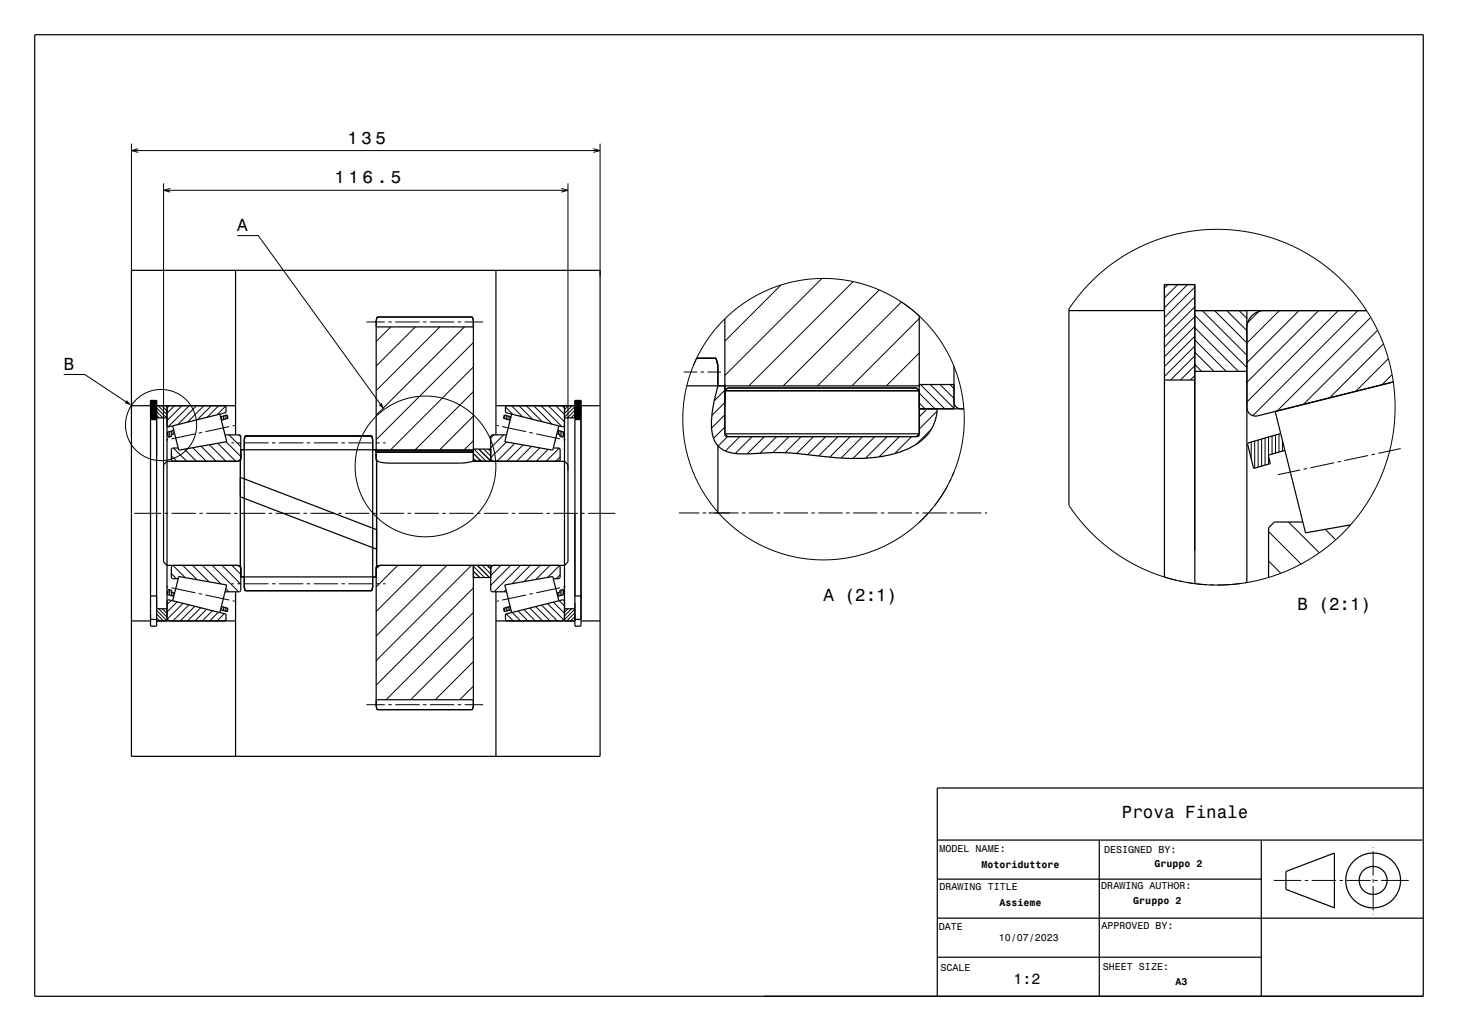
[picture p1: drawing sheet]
<svg xmlns="http://www.w3.org/2000/svg" width="420mm" height="297mm" viewBox="0 0 420 297" stroke-linecap="round" stroke-linejoin="round" font-family="sans-serif">
<g fill="#000">
<path d="M36.5 115.3l1.4 1.5-1.9-.7z" fill-rule="evenodd"/>
<path d="M109.1 116.7l.9-.6 .7 1.9z" fill-rule="evenodd"/>
<path d="M165.6 115.4h1.8v5.5h-1.8z" fill-rule="evenodd"/>
<path d="M43.4 115.4h1.7v5.5h-1.7z" fill-rule="evenodd"/>
</g>
<g fill="none" stroke="#000" stroke-width=".29">
<path d="M37.9 41.4v38.1M37.9 43.4h135M39.8 42.9l-1.9 .5 1.9 .5M47.1 52.8v82.7M47.1 54.8h116.5M49 54.3l-1.9 .5 1.9 .5M161.7 54.3l1.9 .5-1.9 .5M163.6 52.8v82.7M170.9 42.9l2 .5-2 .5M172.9 41.4v38.1M68.4 67.9h6l35.1 48.5M105.6 92.7h5.3"/>
<path d="M111.9 92.7h1M112.6 94.2l-4.2 4.2M113.9 92.7h7M119.6 94.2l-11.2 11.2M121.9 92.7h1M123.9 92.7h7M126.7 94.2l-18.3 18.3M131.9 92.7h1M133.8 94.2l-25.4 25.4M133.9 92.7h5.3M136.4 98.7l-28 28M225 82.1l-16.2 16.2"/>
<path d="M236.8 80.2l-28 28M245.8 81.1l-30.1 30.1M253.3 83.5l-27.7 27.7M259.7 87l-24.2 24.2M259.8 87l4.4 3.4 4.1 4.3 3.4 4.7 2.7 5.1 1.9 5.4 1.1 5.6 .4 6-.5 5.7-1.5 6.1-1.9 4.8-3 5.3-3.7 4.7-4.6 4.3-4.7 3.2-4.9 2.5-5.2 1.8-5.6 1.1-6 .3-5.5-.5-5.6-1.4-5.3-2.1-5.2-2.9-4.6-3.6-3.9-4.1-3.3-4.5-2.6-5-2.1-5.9-1.1-5.7-.3-5.7 .5-5.7 1.3-5.4 2.2-5.6M264.8 91l-3.7-3-4.2-2.7-4.7-2.2-4.3-1.5-4.6-.9-5-.5-4.7 .2-5.2 .8-4.6 1.3-4.6 1.9-4.3 2.5-4 3-3.3 3.2-3 3.6-2.7 4.2-2.1 4.3M264.8 91.8l-19.4 19.4M307.9 89l4.3-5.5 4.9-5 5.4-4 5.7-3.2 6.2-2.6 6.5-1.7 7.2-.9 6.8 .1 6.6 1 6.8 2 6.3 2.8 5.6 3.4 5.4 4.4 4.6 5 4 5.4 3 5.8 2.4 6.3 1.7 7 .6 7-.3 6.4-1.2 6.7-2 6.4-2.8 6.1-3.5 5.5-4.3 5.2-5.2 4.7-5.5 3.9-5.8 3-6.6 2.4-6.3 1.3-7.2 .6-7-.4M336.4 82l-1 1M339.3 82l-3.9 3.8M342.1 82l-6.7 6.6M344.2 99.7l-8.8 8.7"/>
<path d="M344.2 96.9l-8.8 8.7M344.2 94l-8.8 8.8M344.2 91.2l-8.8 8.8M344.2 88.4l-8.8 8.7M344.2 85.5l-8.8 8.8M344.2 82.7l-8.8 8.8M344.2 90.9l15 15M344.2 94.4l12.6 12.6M344.2 97.9l9 9.1M346.3 89.5l12.9 12.8M349.9 89.5l9.3 9.3 9.3-9.3M353.4 89.5l5.8 5.8"/>
<path d="M356.9 89.5l2.3 2.2M362.6 89.7l-3.2 3.2M374.2 89.5l-15 15M379.9 89.5l-20.7 20.6M385.5 89.5l-26.3 26.3M391.2 89.5l-30.3 30.2M394.8 91.5l-26.9 26.9M396.8 95.2l-21.3 21.3M398.5 99.1l-15.5 15.5M18.4 107.9h6l11.8 7.8M45.1 117.5l2.9 2.9M45.1 118.6l1.8 1.8"/>
<path d="M45.1 119.6l.8 .8M45.5 116.9l2.6 2.5M46.6 116.9l1.5 1.5M47.7 116.9l.4 .4M50.3 116.9l-2.2 2.1M52.4 116.9l-4.3 4.3M54.5 116.9l-6 6M56.6 116.9l-5.4 5.4M58.8 116.9l-4.8 4.7M60.9 116.9l-4.1 4M63 116.9l-3.3 3.3M63.9 120v1"/>
<path d="M64.4 119.8v1.1M64.9 119.7v1M65 117l-2.5 2.5M65.4 119.6v1M136.4 119.9l-9.7 9.7M136.4 112.8l-16.8 16.8M136.4 105.7l-23.9 23.9M145.4 119.6v1M145.6 117.2l2.1 2.2M145.9 119.7v1M146.4 119.8v1.1M146.9 120v1"/>
<path d="M147.4 116.9l3.2 3.2M149.5 116.9l3.9 3.9M151.6 116.9l4.6 4.6M153.7 116.9l5.4 5.3M155.9 116.9l6 6M158 116.9l4.6 4.6M160.1 116.9l2.5 2.5M162.7 116.9l-.1 .1M163.8 116.9l-1.2 1.1M164.8 116.9l-2.2 2.2M165.6 119.3l-1.1 1.1M165.6 118.2l-2.2 2.2"/>
<path d="M165.6 117.1l-3 3M196.9 107.2h3.9M201.8 107.2h1M203.8 107.2h3.9M208.8 119.5l-3.8 3.8M208.8 115.9l-3.7 3.8M208.8 112.4l-3.1 3.1M264.8 113.3l4.5 4.5M264.8 116.1l1.7 1.7M264.8 101.7l-9.5 9.5M265.1 110.8l7 7M267.1 117.8l-2.3 2.3"/>
<path d="M268 110.8l6.8 6.8M269.9 118.5l-5.1 5.1M270.8 110.8l4 4M273.6 110.8l1.2 1.1M344.2 108.2l-1.3 1.3M344.2 105.3l-4.1 4.2M344.2 102.5l-7 7M344.2 101.5l5.5 5.5M344.2 105l2 2M399.9 103.4l-9.4 9.3M401 108l-2.9 2.8M48.4 124.4v1"/>
<path d="M48.4 126.6l-.6 .2M48.9 124.3v1.6M49.4 124.2v1.5M49.4 131.3l1.5 1.6M49.9 124v1.1M49.9 129.1l3.9 3.8M53.1 129.4l3.5 3.5M55.5 129l3.9 3.9M56.3 125l-6.9 1.4M57.9 128.5l4.4 4.4M58.2 124.6l-1 .2M60.3 128.1l4.8 4.8"/>
<path d="M62.7 127.7l5.2 5.2M65.1 127.3l4.3 4.2M66 125.3l3.4 3.4M66 122.9l-6.8 1.5M66.7 127.6h.7M67.6 122.6l-.6 .1M68.4 127.6h1M68.8 125.3l.6 .5M70.4 127.6h7M78.4 127.6h1M80.4 127.6h7M88.4 127.6h1"/>
<path d="M90.4 127.6h7M98.4 127.6h1M100.4 127.6h7M108.4 127.6h1M110.4 127.6h.7M136.4 126.9l-2.7 2.7M136.4 130.6l2.2 2.3M136.4 132l.8 .9M136.5 129.4l3.5 3.5M137.9 129.4l3.5 3.4M139.4 129.4l2 2M140.8 129.4l.6 .6"/>
<path d="M142.3 125.3l-.9 .9M143.1 122.6l.6 .1M144.7 122.9l6.8 1.5M145.1 125.3l-3.7 3.7M145.9 127.3l-4.5 4.5M148.3 127.7l-5.1 5.2M150.7 128.2l-4.7 4.7M152.5 124.6l1 .2M153.1 128.6l-4.3 4.3M154.5 125l6.8 1.4M155.5 129l-3.9 3.9M157.9 129.4l-3.4 3.5"/>
<path d="M160.9 124v1.1M161.1 129.1l-3.8 3.8M161.4 131.6l-1.3 1.3M161.4 124.2v1.5M161.9 124.3v1.6M162.3 126.6l.6 .2M162.4 124.4v1M165.6 120.3v.1M208.8 123l-3.2 3.3M209.6 125.8l-2.7 2.7M213.1 125.8l-4.1 4.1M216.7 125.8l-4.9 4.8"/>
<path d="M220.2 125.8l-5 4.9M223.7 125.8l-4.8 4.8M227.3 125.8l-4.6 4.6M230.8 125.8l-4.6 4.6M234.3 125.8l-4.8 4.9M237.9 125.8l-5.2 5.2M241.4 125.8l-5.6 5.5M245 125.8l-6 5.9M248.5 125.8l-6.2 6.2M252 125.8l-6.3 6.3M255.6 125.8l-6.3 6.2M259.1 125.8l-5.8 5.8"/>
<path d="M262.6 125.8l-4.9 4.9M268.3 123.7l-4.4 4.3M273 139.8l-1.9 3.2-1.9 2.7M273.9 138l-.4 .9M274.8 136l-.5 1.1M360.4 127.3v4.8M361.4 127v7.8M362.4 126.8v7.8M363.4 126.5v7.8M364.4 126.2v7.8M365.4 125.9v5.4M365.4 131.5v2.2"/>
<path d="M366.4 125.6v5.2M367.4 125.3v5.2M368.4 125v5.2M369.4 126.9v3M374.6 135.4l-6.5 1.4M376.5 135l-1 .2M384.3 133.3l-6.8 1.5M386.3 132.9l-1 .2M394.1 131.2l-6.8 1.5M396.1 130.8l-1 .2M403.5 129.2l-6.5 1.4M38.6 147.9h7.8"/>
<path d="M47.4 147.9h1M49.4 147.9h7M57.4 147.9h1M59.4 147.9h7M67.4 147.9h1M69.4 147.9h7M77.4 147.9h1M79.4 147.9h7M87.4 147.9h1M89.4 147.9h7M97.4 147.9h1M99.4 147.9h7"/>
<path d="M107.4 147.9h1M109.4 147.9h7M117.4 147.9h1M119.4 147.9h7M127.4 147.9h1M129.4 147.9h7M137.4 147.9h1M139.4 147.9h7M147.4 147.9h1M149.4 147.9h7M157.4 147.9h1M159.4 147.9h7"/>
<path d="M167.4 147.9h1M169.4 147.9h7.8M195.6 147.8h5.8M202.4 147.8h1M204.1 147.8h8.6M213.7 147.8h1M215.7 147.8h7M223.7 147.8h1M225.7 147.8h7M233.7 147.8h1M235.7 147.8h7M243.7 147.8h1"/>
<path d="M245.7 147.8h7M253.7 147.8h1M255.7 147.8h7M263.7 147.8h1M265.7 147.8h7M267.3 148l-2.5 2.5M268.6 146.5l-.7 .7M273.7 147.8h1M275.7 147.8h7M283.7 147.8h.6M307.9 145.6l2.5 3.4 3 3.4 3.2 3.2 3.5 2.8 3.7 2.5 3.7 2.1 4.1 1.9 3.8 1.3M365.4 153.1l9.4 9.3"/>
<path d="M371.2 150.4l8.8 8.8M381.8 152.5l3 3M389 151.2h.1M45.1 175.8l3 3M45.1 176.9l2 2M45.1 178l.9 .9M45.7 175.4l2.4 2.4M46.8 175.4l1.3 1.3M47.8 169l.6 .1M47.8 175.4l.3 .3M48.4 170.3v1M48.9 169.9v1.5"/>
<path d="M49.3 173l-1.2 1.2M49.4 170v1.6M49.4 165.2l1.4 1.5M49.4 169.3l6.9 1.5M49.8 162.9l3.5 3.5M49.9 170.7v1M51 173.4l-2.9 2.9M52.7 162.9l4.1 4.1M52.7 173.8l-4.5 4.5M54.4 174.2l-4.6 4.7M55.5 162.9l4.7 4.7M56.1 174.7l-4.2 4.2"/>
<path d="M57.2 171l1 .2M57.8 175.1l-3.8 3.8M58.3 162.9l5.4 5.3M59.2 171.4l6.8 1.5M59.5 175.5l-3.4 3.4M61.1 162.9l7.6 7.6M61.2 175.9l-2.9 3M62.9 176.4l-2.5 2.5M63.9 174.7v1.1M64 162.9l5.4 5.4M64.4 174.9v1M64.6 176.8l-2.1 2.1"/>
<path d="M64.9 175v1M65 169.6l.9 .9M65.1 178.4l-.5 .5M65.4 175.2v1M66.7 168.2h.7M66.8 162.9l2.6 2.5M67 173.1l.6 .1M68.4 168.2h1M70.4 168.2h7M78.4 168.2h1M80.4 168.2h7M88.4 168.2h1"/>
<path d="M90.4 168.2h7M98.4 168.2h1M100.4 168.2h7M108.4 168.2h1M110.4 168.2h.7M114.6 162.9l-6.2 6.2M121.6 162.9l-13.2 13.3M128.7 162.9l-20.3 20.3M135.8 162.9l-27.4 27.4M136.4 176.4l-25.2 25.2M136.4 169.4l-28 28M136.4 163.1l3.2 3.3"/>
<path d="M136.4 164.6l1.8 1.8M136.4 166l.4 .4M137.5 162.9l3.5 3.5M138.9 162.9l2.5 2.4M140.3 162.9l1.1 1M143.7 173.1l-.6 .1M144.3 162.9l-2.9 2.9M145.4 175.2v1M145.8 169.9l-.6 .6M145.8 176.9l2 2M145.9 175v1M146.4 174.9v1"/>
<path d="M146.9 174.7v1.1M147.1 162.9l-5.7 5.7M147.5 176.4l2.5 2.5M149.2 176l2.9 2.9M149.9 162.9l-7.6 7.6M150.9 175.6l3.3 3.3M151.5 171.4l-6.8 1.5M152.6 175.2l3.7 3.7M152.8 162.9l-5.3 5.2M153.5 171l-1 .2M154.3 174.7l4.2 4.2M155.6 162.9l-4.7 4.6"/>
<path d="M156 174.3l4.6 4.6M157.7 173.9l4.7 4.6M158.4 162.9l-4 4M159.4 173.5l3.2 3.2M160.9 170.7v1M161.1 173l1.5 1.5M161.1 163l-3.3 3.3M161.3 169.3l-6.8 1.5M161.4 165.6l-1.1 1.1M161.4 170v1.6M161.9 169.9v1.5M162.4 170.3v1"/>
<path d="M162.9 169l-.6 .1M163.6 175.4l-1 1M164.7 175.4l-2.1 2M165.6 178.7l-.2 .2M165.6 177.6l-1.3 1.3M165.6 176.5l-2.3 2.4M165.6 175.5l-3 3M335.4 166.2l3.4 .9M335.4 166.2l4.4 1.2 4.4 .7M339.8 167.4l1 .2M341.7 167.8l2.5 .3M344.2 168.1l3.5 .3"/>
<path d="M348.7 168.5h1M357.6 168.1l-6.9 .4M359.2 167.8l-.6 .1M365.4 161.6l3.5 3.5M136.4 197.7l-4 3.9M136.4 190.6l-11 11M136.4 183.5l-18.1 18.1M105.6 203h5.3M111.9 203h1M113.9 203h7M121.9 203h1M123.9 203h7"/>
<path d="M131.9 203h1M133.9 203h5.3M366.9 253.6h8M375.9 253.6h1M377.9 253.6h7M385.9 253.6h1M387.9 253.6h7M395.6 244.1v.2M395.6 245.3v7M395.6 253.3v1M395.6 255.3v7M395.9 253.6h1"/>
<path d="M397.9 253.6h7.9M395.6 263.3v.1"/>
<circle cx="46.4" cy="122.4" r="10.2"/>
<circle cx="122.6" cy="134.4" r="20.3"/>
</g>
<g fill="none" stroke="#000" stroke-width=".35">
<path d="M10 10h400v277h-400zM37.9 77.9h135v140h-135zM67.9 77.9v47.4M142.9 77.9v47.4M108.4 94.2h28M264.8 91v34.3l-.5 .5-55.3-.1-.2-.4v-33.5M307.9 89.5h27.5M307.9 89v56.6M344.2 89.5h49.5M359.2 89.5v78.3M364.2 89.5a5 5 0 0 0-5 5M37.9 116.9h5.5"/>
<path d="M43.4 115.4h1.7v65h-1.7zM45.1 116.9h22.8M48.1 116.9v62M49.1 116.9l-.7 .2-.3 .8M63.3 119.3l-14.6 3.6h-.4l-.2-.4M63.3 119.3l.2 .8M64.8 116.9l.3 .3v1.6l-1.8 .5M142.9 116.9h22.7M145.9 116.9l-.3 .3v1.6l15.4 3.9M147.4 119.3l-.2 .8M161.6 116.9l.7 .3 .3 .7M162.6 116.9v62"/>
<path d="M165.6 115.4h1.8v65h-1.8zM167.4 116.9h5.5M197.8 111.1h11M200.7 103.2h5.6M206.3 103.2l.5 2v5.9a31.5 31.5 0 0 0-1.6 14.1 6.6 6.6 0 0 0 6.7 5.5h3.7a79.3 79.3 0 0 1 20.8 .7 52 52 0 0 0 22.9-1.2 14.8 14.8 0 0 0 10.1-9.1l.6-3.3M206.3 103.2h.1M206.3 103.2l.5 2.1M208.8 111.2h56M209.6 111.8h54.4l.8 .8h-56zM264.8 117.8h12.9M264.8 110.8h10M274.8 115.8a2 2 0 0 0 2 2"/>
<path d="M274.8 105.5v12.3M335.4 109.5h8.8M344.2 107h15M367.3 118.5l8 31.9M401.4 110l-39.1 9.8a2.5 2.5 0 0 1-3.1-2.4M43.4 120.9h1.7M45.1 120.4h3M49.7 122.7l.6 2.2M50.1 124l-1.9 .5 .3 1.5 1-.3-.1-.5 .9-.3M50.3 124.9l1 4.2M51.3 129.1h-1.6l-.3 .3v3.1l.3 .4M63.5 120.1l1.9-.6 .3 1-1.9 .6"/>
<path d="M63.5 120.1l1.8 7.1-13.8 2.5-.2-.6M64.8 125.3h4.2l.4 .3v44.5l-.4 .4h-4.2M69.2 137.5l39.3 15.1M69.4 131.9l-.4 .7-.6 .3h-20.3l-1 1v28l1 1h20.3l.7 .3 .3 .7M69.4 129.6h67M70.6 125.6l-.2 1.1M70.6 125.6h36.5M70.6 125.6l-.2 1v42.6l.2 1M70.6 125.6h.1M107.1 125.6h.1M107.1 125.6l.3 1v42.6l-.3 1M107.1 125.6l.3 1.1"/>
<path d="M108.4 131.9a2.15 2.15 0 0 0 2.4 1.4l21.6 .1 4-.5M108.8 129.9h27.2l.4 .4h-28zM136.4 132.9v-40.6l-.3-1h-27.5l-.2 1v111.1l.2 1h27.5l.3-1v-40.5M136.4 132.9h26.2l1 1v28l-1 1h-53.2M136.4 129.4h5M141.4 131.9l.2 .7 .8 .3M145.9 125.3h-4.2l-.3 .3v7.3M147.2 120.1l-1.8 7.1 13.8 2.5 1.8-7M147.2 120.1l-1.9-.6-.3 1 2 .6M159.4 129.1h1.6l.4 .3v3.1l-.4 .4M160.7 124l1.8 .5-.3 1.5-.9-.3v-.5l-.9-.3M162.6 122.5l-.4 .4-1.2-.2"/>
<path d="M162.6 120.4h3M165.6 120.9h1.8M206.8 128.4v19.5M209.6 125.8l-.8-.8h56l-.8 .8M368.9 124.9l-9.3 2.7-.2 .5 1.7 6.8 4.8-1.4-.4-2.3 4.6-1.5M69.2 143.1l39.3 15.1M375.3 150.4l.8 3.1 13-2.3M375.3 150.4h-8.2l-1.7 1.6v14.4M37.9 178.9h5.5M43.4 178.4h1.7M43.4 171.7h1.7M45.1 175.4h3"/>
<path d="M45.1 178.9h22.8M48.1 173.3l.2-.4 .4-.1 16.4 4.1v1.7l-.3 .3M48.1 177.9l.3 .7 .7 .3M49.7 162.9l-.3 .3v3.2l.3 .3h1.6M49.7 173.1l1.8-7 13.8 2.4-1.8 7.2M50.3 170.8l-.9-.2 .1-.5-1-.3-.3 1.5 1.9 .5M63.5 175.7l-.2 .8M63.8 174.7l1.9 .5-.3 1-1.9-.5M67.9 170.5v47.4M69.4 166.2h39M70.4 169.1l.2 1M70.6 170.1h36.5"/>
<path d="M70.6 170.1v.1M107.1 170.1v.1M107.4 169.1l-.3 1M108.7 163.1l.7-.2-1 1zM136.4 166.4h5M141.4 162.9v7.2l.3 .4h4.2M142.4 162.9l-.7 .2-.3 .8M142.9 178.9h22.7M142.9 170.5v47.4M145.9 170.5l1.1 4.2M147 174.7l.4 1.8M147 174.7l-2 .5 .3 1 1.9-.5"/>
<path d="M147.4 176.5l-1.8 .4v1.6l.3 .4M159.4 166.7l-.2-.6-13.8 2.4 .5 2M159.4 166.7l1.6 6.4M160.4 170.8l.9-.2v-.5l.9-.3 .3 1.5-1.8 .5M161 173.1l1.2-.3 .4 .5M161 173.1l-13.6 3.4M161 162.9l.4 .3v3.2l-.4 .3h-1.6M162.6 177.9l-.3 .7-.7 .3M162.6 175.4h3M165.6 178.4h1.8M165.6 171.7h1.8M167.4 178.9h5.5"/>
<path d="M335.4 166.2v-84.2h8.8v86.1M108.4 201.6h28M410 227h-140v60M270 242h139.7M270 253.2h93.3M316.7 242v45M363.3 242v45M370.4 251.1l14-5.4v15.8l-14-5.3zM270 264.5h140M270 275.7h93.3"/>
<circle cx="395.6" cy="253.6" r="4"/>
<circle cx="395.6" cy="253.6" r="7.9"/>
</g>
<g font-size="5">
<text x="100.1" y="41.4">1 3 5</text>
<text x="96.4" y="52.8">1 1 6 . 5</text>
<text x="68.4" y="66.7">A</text>
<text x="18.4" y="106.7">B</text>
<text x="237.2" y="173.2">A (2:1)</text>
<text x="373.8" y="175.6">B (2:1)</text>
<text x="323.2" y="235.6">Prova Finale</text>
</g>
<text font-size="4.3" x="292" y="283.3">1:2</text>
<g font-size="2.9">
<text x="270.6" y="245.4">MODEL NAME:</text>
<text x="318.1" y="245.6">DESIGNED BY:</text>
<text x="282.7" y="250.1">Motoriduttore</text>
<text x="332.6" y="249.7">Gruppo 2</text>
<text x="270.6" y="256.3">DRAWING TITLE</text>
<text x="317.2" y="256.2">DRAWING AUTHOR:</text>
<text x="287.9" y="261">Assieme</text>
<text x="326.5" y="260.3">Gruppo 2</text>
<text x="270.5" y="267.9">DATE</text>
<text x="317.3" y="267.8">APPROVED BY:</text>
<text x="287.7" y="271.1">10/07/2023</text>
<text x="270.9" y="279.8">SCALE</text>
<text x="317.7" y="279.3">SHEET SIZE:</text>
<text x="338.6" y="283.8">A3</text>
</g>
</svg>
